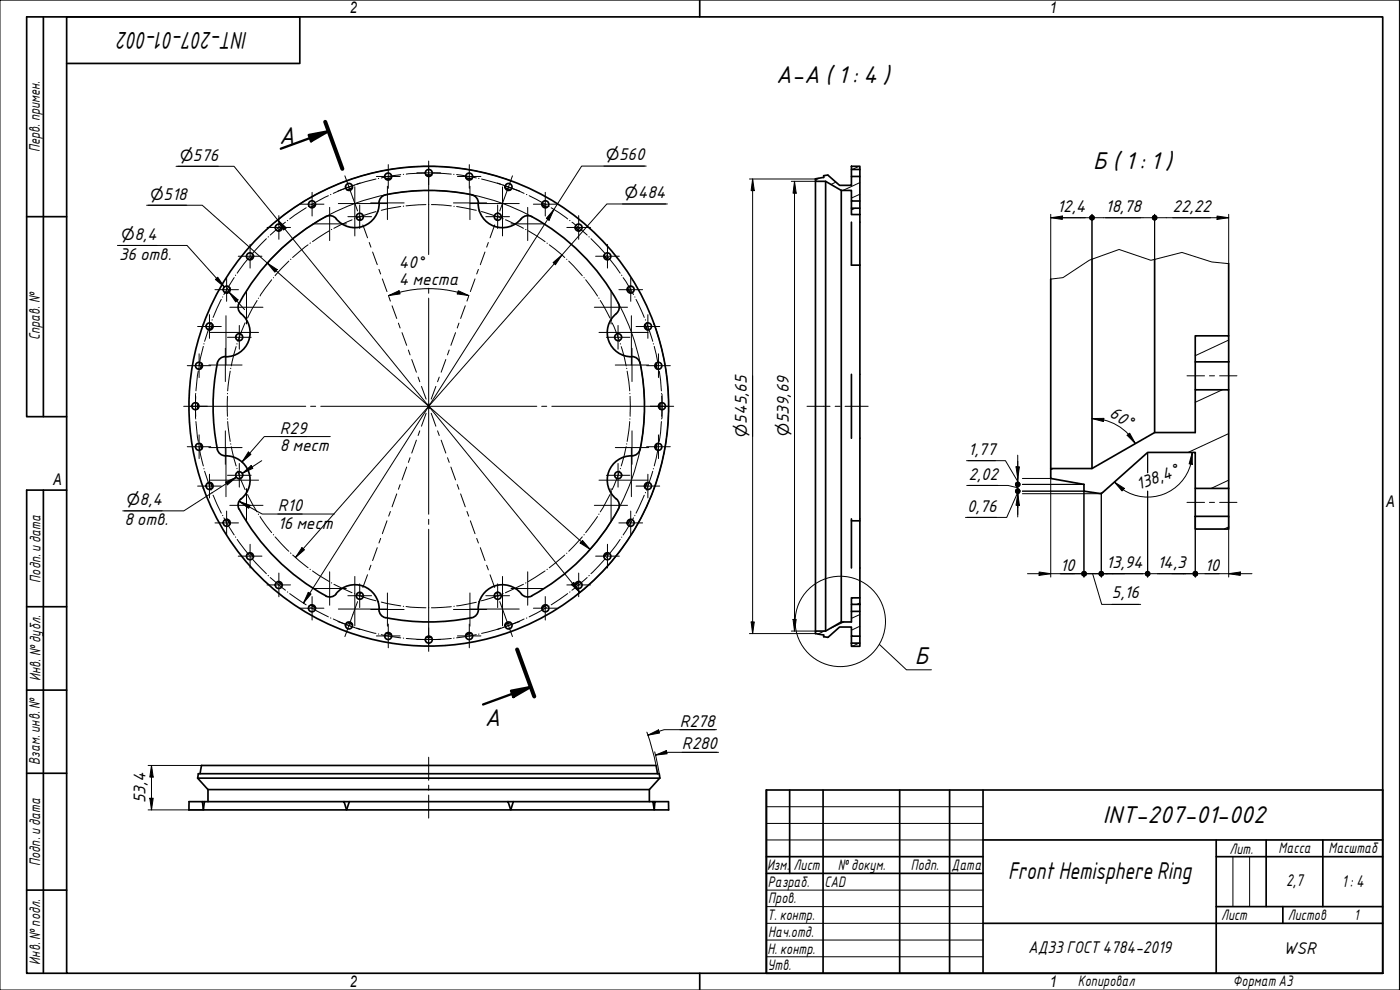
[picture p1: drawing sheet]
<svg xmlns="http://www.w3.org/2000/svg" width="420mm" height="297mm" viewBox="0 0 420 297" stroke-linecap="round" stroke-linejoin="round" font-family="sans-serif">
<g fill="none" stroke="#000" stroke-width=".3">
<path d="M245.7 53.5l-1 .5M247.5 52.7l-.3 .1M250.8 54.7l-1.4 .7M257.8 49.9l-2 .9M258.1 58.3l-2.6 1.1M258.1 54.8l-5.1 2.3M256.7 62.5l-1.2 .5M366.8 117l-8.1 3.7M368.7 102l-10 4.7M368.7 130.1l-12.1 5.6M316.1 140.6l-.8 .4M331 147.7l-.9 .4"/>
<path d="M368.7 158.1l-1.4 .6M368.7 144.1l-5.2 2.4M247.4 189.3l-1.9 .9M253.2 186.6l-3.8 1.9M257.8 193l-2 .9M258.1 187.9l-2.6 1.2M258.1 184.4l-2.6 1.1M258.1 180.9l-1 .4"/>
</g>
<g fill="none" stroke="#000" stroke-width=".51">
<path d="M105.7 56.4l-1.5 .6M117.4 53.4l-1.6 .3M129.5 52.5h-1.6M139.9 53.4l1.6 .3M151.6 56.4l1.6 .6M244.7 53.7v.7h3.1l4.7 2.7M244.7 54.4v134.9M247.2 53.2l-2.5 .5M247.8 54.4v134.9M248.5 52.5l-1.3 .2v.6M248.5 52.6l3.5 3h3.5v-2.7h2.6v7.4h-2.6v-3.2h-3M252.5 57.1v129.5"/>
<path d="M255.5 49.9h2.6v.9h-2.6zM255.5 50.8v2.1M258.1 50.8v2.1M76.1 76.7l-1.1 1.2M84.7 68.2l-1.2 1.1M94.7 61.4l-1.4 .8M113.7 61a2.51 2.51 0 0 1 2-2.5 62.4 62.4 0 0 1 26.4 .1 2.51 2.51 0 0 1 1.5 2.4M113.8 60.9a7.3 7.3 0 0 1-5.1 7.1 7.3 7.3 0 0 1-8.2-2.8 2.51 2.51 0 0 0-2.7-.2 64.7 64.7 0 0 0-26 26M143.5 60.9a7.3 7.3 0 0 0 5.1 7.1 7.3 7.3 0 0 0 8.3-2.8 2.51 2.51 0 0 1 2.7-.2 63.9 63.9 0 0 1 26.2 26.5 2.51 2.51 0 0 1-.9 2.6M162.7 61.4l1.4 .8M172.6 68.2l1.3 1.1M181.3 76.7l1 1.2"/>
<path d="M255.5 62.5h2.6v1.9h-2.6zM255.5 66.7v12.9h2.6M255.5 60.3v2.2M258.1 64.4v15.2M258.1 79.6v99.8M258.1 60.3v2.2M327.7 77.8v62.8M346.5 77.8v52M368.7 79.1v21.7M63.8 97.4l-.6 1.5M69 86.5l-.8 1.4M71.7 91a2.51 2.51 0 0 0 .7 3.1"/>
<path d="M72.4 94.1a7.3 7.3 0 0 1 2.2 8.2 7.3 7.3 0 0 1-6.9 4.7M184.9 94.1a7.3 7.3 0 0 0-2.2 8.2 7.3 7.3 0 0 0 6.9 4.7M188.4 86.5l.8 1.4M193.6 97.4l.5 1.5M315.3 83.7v56.9M60.5 109l-.3 1.6M65.2 109a64.7 64.7 0 0 0 0 25.8M67.7 107a2.51 2.51 0 0 0-2.5 2M189.6 107a2.51 2.51 0 0 1 2.5 2M192.1 109a64.7 64.7 0 0 1 0 25.8M196.9 109l.2 1.6M255.5 112.3v19.2"/>
<path d="M358.7 100.8h10v7.8h-10zM358.7 108.6v8.4M368.7 108.6v8.4M59.3 121.1v1.6M60.2 133.1l.3 1.6M65.2 134.8a2.79 2.79 0 0 0 3.4 2 7.3 7.3 0 0 1 6.2 5.5 7.3 7.3 0 0 1-2.8 7.8 2.51 2.51 0 0 0-.3 2.7M192.1 134.8a2.79 2.79 0 0 1-3.4 2 7.3 7.3 0 0 0-6.2 5.5 7.3 7.3 0 0 0 2.8 7.8 2.51 2.51 0 0 1 .3 2.7 64.6 64.6 0 0 1-26.6 26.2 2.51 2.51 0 0 1-2.5-.8M197.1 133.1l-.2 1.6M198.1 121.1v1.6M63.2 144.8l.6 1.6M68.2 155.8l.8 1.5M71.8 152.8a64.6 64.6 0 0 0 26.5 26.2 2.51 2.51 0 0 0 2.6-.8"/>
<path d="M189.2 155.9l-.9 1.4M194.1 144.8l-.5 1.6M255.5 155.7v14.7M255.5 156.3h2.6M315.3 140.6h12.4l18.8-10.8h12.2v-12.8h10v29.5h-10v-10.8h-14.3l-13.9 12.4-5.2-.7v-2.1l-10-1.7zM358.7 154.9h10v3.8h-10zM358.7 146.5v8.4M368.7 146.5v8.4M75 165.8l1.1 1.3M83.5 174.5l1.2 1M100.9 178.1a7.3 7.3 0 0 1 8.1-2.2 7.3 7.3 0 0 1 4.8 6.9M156.4 178.1a7.3 7.3 0 0 0-8.1-2.2 7.3 7.3 0 0 0-4.8 6.9"/>
<path d="M173.9 174.5l-1.3 1M182.3 165.8l-1 1.3M255.5 179.4h2.6v1.9h-2.6zM93.3 181.5l1.4 .9M104.2 186.8l1.5 .5M113.7 182.9a2.41 2.41 0 0 0 2.1 2.4 64.1 64.1 0 0 0 26.3-.1 2.51 2.51 0 0 0 1.5-2.3M115.8 190l1.6 .3M127.9 191.2h1.6M141.5 190l-1.6 .3M153.2 186.8l-1.6 .5M164.1 181.5l-1.4 .9M244.7 190.1l2.5 .4"/>
<path d="M244.7 190.1v-.8h3.1l4.7-2.7h3v-3.2h2.6v7.5h-2.6v-2.8h-3.5l-3.5 3.1-1.3-.2M247.2 190.5v.6M255.5 193h2.6v.9h-2.6zM255.5 181.3v2.1M255.5 190.9v2.1M258.1 181.3v2.1M258.1 190.9v2.1M59.5 232.1h138.3M59.5 232.2l-.2 1.3M60 232.2l.5-2.5h136.4l.4 2.5M62.4 236.9h132.5M62.4 236.9v3.6"/>
<path d="M194.9 236.9v3.6M197.8 232.2l.2 1.3M198 233.5h-138.7l3.1 3.4M198 233.5l-3.1 3.4M56.6 243h4.4l-.2-2.5h-4.1v2.5M60.8 240.5h.5M61.3 240.5h42l.7 2.5h-43zM103.3 240.5h1.5M104.8 240.5h47.7l.8 2.5h-49.3zM152.5 240.5h1.6M154.1 240.5h41.9l.3 2.5h-43zM196 240.5h.5"/>
<path d="M196.5 240.5h4.1l.1 2.5h-4.4z"/>
<circle cx="104.7" cy="56.1" r="1.05"/>
<circle cx="116.5" cy="53" r="1.05"/>
<circle cx="128.7" cy="51.9" r="1.05"/>
<circle cx="140.8" cy="53" r="1.05"/>
<circle cx="152.6" cy="56.1" r="1.05"/>
<circle cx="75" cy="76.9" r="1.05"/>
<circle cx="83.7" cy="68.3" r="1.05"/>
<circle cx="93.6" cy="61.3" r="1.05"/>
<circle cx="108" cy="65" r="1.05"/>
<circle cx="149.4" cy="65" r="1.05"/>
<circle cx="163.7" cy="61.3" r="1.05"/>
<circle cx="173.6" cy="68.3" r="1.05"/>
<circle cx="182.3" cy="76.9" r="1.05"/>
<circle cx="62.9" cy="97.9" r="1.05"/>
<circle cx="68" cy="86.9" r="1.05"/>
<circle cx="189.3" cy="86.9" r="1.05"/>
<circle cx="194.5" cy="97.9" r="1.05"/>
<circle cx="59.7" cy="109.7" r="1.05"/>
<circle cx="71.8" cy="101.2" r="1.05"/>
<circle cx="185.5" cy="101.2" r="1.05"/>
<circle cx="197.6" cy="109.7" r="1.05"/>
<circle cx="58.6" cy="121.9" r="1.05"/>
<circle cx="59.7" cy="134.1" r="1.05"/>
<circle cx="128.7" cy="121.9" r="72"/>
<circle cx="197.6" cy="134.1" r="1.05"/>
<circle cx="198.7" cy="121.9" r="1.05"/>
<circle cx="62.9" cy="145.8" r="1.05"/>
<circle cx="68" cy="156.9" r="1.05"/>
<circle cx="71.8" cy="142.6" r="1.05"/>
<circle cx="185.5" cy="142.6" r="1.05"/>
<circle cx="189.3" cy="156.9" r="1.05"/>
<circle cx="194.5" cy="145.8" r="1.05"/>
<circle cx="75" cy="166.9" r="1.05"/>
<circle cx="83.7" cy="175.5" r="1.05"/>
<circle cx="108" cy="178.8" r="1.05"/>
<circle cx="149.4" cy="178.8" r="1.05"/>
<circle cx="173.6" cy="175.5" r="1.05"/>
<circle cx="182.3" cy="166.9" r="1.05"/>
<circle cx="93.6" cy="182.5" r="1.05"/>
<circle cx="104.7" cy="187.7" r="1.05"/>
<circle cx="116.5" cy="190.8" r="1.05"/>
<circle cx="128.7" cy="191.9" r="1.05"/>
<circle cx="140.8" cy="190.8" r="1.05"/>
<circle cx="152.6" cy="187.7" r="1.05"/>
<circle cx="163.7" cy="182.5" r="1.05"/>
</g>
<path d="M368.7 79.1l-5-.5-9-2.9-9.3 2.4-9.5-3.2-9 3.2-7.9 5.2-3.7 .4" fill="none" stroke="#000" stroke-width=".3"/>
<path d="M97.6 36.6l5.1 14.1M155.2 194.9l5.1 14.1" fill="none" stroke="#000" stroke-width="1.2"/>
<path d="M98.6 39.4l-14.3 5.2M92.6 40.5l6-1.1-5.3 3zM153.4 207.2l5.9-1.1-5.2 3.1zM159.3 206.1l-14.3 5.3" fill="none" stroke="#000" stroke-width=".7"/>
<g fill="#000">
<path d="M92.6 40.5l6-1.1-5.3 3z" fill-rule="evenodd"/>
<path d="M153.4 207.2l5.9-1.1-5.2 3.1z" fill-rule="evenodd"/>
</g>
<g fill="none" stroke="#000" stroke-width=".3">
<path d="M263.9 193.3l8.1 7.7h7.5"/>
<circle cx="252.2" cy="186.5" r="13.6"/>
</g>
<g fill="none" stroke="#000" stroke-width=".3">
<path d="M98.6 58.7l-5.3 2.8M99.3 58.3l-.1 .1M105.5 55.8l-5.5 2.2M106.4 55.5l-.2 .1M112.8 53.7l-5.7 1.6M113.7 53.5l-.2 .1M120.3 52.4l-5.9 1M121 52.3h.2M127.8 51.9l-5.9 .3M128.6 51.9h.1M129.5 51.9l5.9 .3M136.1 52.3h.2"/>
<path d="M137 52.4l5.9 1M143.6 53.5h.2M144.5 53.7l5.7 1.6M150.9 55.5h.2M151.8 55.8l5.5 2.2M158 58.3l.1 .1M158.8 58.7l5.2 2.8M74.8 77.2l-3.6 4.8M75.4 76.5l-.2 .1M79.9 71.6l-4.1 4.4M80.6 71l-.1 .1M85.7 66.7l-4.6 3.8"/>
<path d="M86.4 66.2h-.2M86.7 78.3l-4.2 4.4M87.3 77.8h-.1M91.9 62.3l-5 3.4M92.5 73.5l-4.7 3.8M92.6 61.9l-.1 .1M93.2 72.9l-.2 .1M98.8 69.3l-5 3.2M99.6 68.8l-.2 .1M105.7 66l-5.5 2.5M106.4 65.6h.1M112.8 63.5l-5.7 1.8"/>
<path d="M113.5 63.3h.2M120.3 62l-5.9 1.1M121.2 61.8l-.2 .1M127.8 61.4l-5.9 .4M128.6 61.4h.1M129.5 61.4l5.9 .4M136.2 61.9h.1M137 62l5.9 1.1M143.6 63.3h.2M144.5 63.5l5.7 1.8M150.9 65.6h.1M151.7 66l5.4 2.5"/>
<path d="M157.7 68.9h.2M158.5 69.3l5.1 3.2M164.1 72.9l.2 .1M164.7 61.9l.1 .1M164.8 73.5l4.7 3.8M165.4 62.3l5 3.4M170.1 77.8h.1M170.7 78.3l4.1 4.4M170.9 66.2h.2M171.6 66.7l4.6 3.8M176.7 71l.1 .1M177.4 71.6l4.1 4.3"/>
<path d="M182 76.5l.1 .1M182.5 77.2l3.6 4.8M63.4 96.8l-2 5.6M63.7 95.9l-.1 .2M66.4 89.8l-2.5 5.4M66.9 89.1h-.1M70.3 83.3l-3.1 5.1M70.7 82.5v.2M73.6 96.9l-2.2 5.5M74 96.1l-.1 .1M77.2 90.2l-2.9 5.2M77.6 89.5h-.1"/>
<path d="M81.5 83.9l-3.5 4.9M82.1 83.3l-.1 .1M175.3 83.3v.1M175.8 83.9l3.5 4.9M179.7 89.4l.1 .1M180.1 90.2l3 5.2M183.4 96.1l.1 .1M183.7 96.9l2.2 5.5M186.6 82.5v.2M187 83.3l3.1 5.1M190.5 89.1h.1M190.9 89.8l2.5 5.4"/>
<path d="M193.7 95.9v.2M194 96.8l1.9 5.6M58.7 118.9v6M58.7 118v.2M59.5 111.4l-.7 5.9M59.6 110.5v.1M61 103.9l-1.2 5.9M61.2 103.1v.1M68.3 118.9v6M68.3 118v.2M69.1 111.4l-.8 5.9M69.3 110.5l-.1 .1"/>
<path d="M70.9 104l-1.5 5.8M71.1 103.1v.1M186.2 103.1v.1M186.4 104l1.6 5.8M188.1 110.5v.1M188.2 111.4l.8 5.9M189 118v.2M189.1 118.9v6M196.1 103.1v.1M196.3 103.9l1.3 5.9M197.7 110.5v.1M197.9 111.4l.6 5.9"/>
<path d="M198.6 118.9v6M198.6 118v.2M58.7 125.6v.1M58.8 126.5l.7 5.9M59.6 133.1v.2M59.8 134l1.2 5.8M68.3 125.7v.1M68.3 126.5l.8 5.9M69.2 133.1l.1 .2M69.4 134l1.5 5.8M188 134l-1.6 5.8M188.1 133.1v.2"/>
<path d="M189 126.5l-.8 5.9M189 125.7v.1M197.6 134l-1.3 5.8M197.7 133.1v.2M198.5 126.5l-.6 5.9M198.6 125.6v.1M61.2 140.6v.1M61.4 141.4l2 5.7M63.6 147.8l.1 .1M63.9 148.6l2.5 5.4M66.8 154.6l.1 .1M67.2 155.4l3.1 5.1"/>
<path d="M71.1 140.5v.1M71.4 141.3l2.2 5.6M73.9 147.6l.1 .1M74.3 148.4l2.9 5.2M77.5 154.2l.1 .2M78 155l3.5 4.8M179.3 155l-3.5 4.8M179.8 154.2l-.1 .2M183.1 148.4l-3 5.2M183.5 147.6l-.1 .1M185.9 141.3l-2.2 5.6M186.2 140.5v.1"/>
<path d="M190.1 155.4l-3.1 5.1M190.6 154.6l-.1 .1M193.4 148.6l-2.5 5.4M193.7 147.8v.1M195.9 141.4l-1.9 5.7M196.1 140.6v.1M70.7 161.1v.1M71.2 161.8l3.6 4.8M75.2 167.2h.2M75.8 167.8l4.1 4.3M80.5 172.6l.1 .2M81.1 173.3l4.6 3.8"/>
<path d="M82 160.4l.1 .1M82.5 161.1l4.2 4.3M86.2 177.6l.2 .1M86.9 178.1l5 3.4M87.2 165.9l.1 .1M87.8 166.5l4.7 3.9M93 170.8l.2 .1M93.8 171.3l5 3.2M99.4 174.9h.2M100.2 175.3l5.5 2.5M106.4 178.1v.1M107.1 178.4l5.7 1.9"/>
<path d="M150.2 178.4l-5.7 1.9M151 178.1l-.1 .1M157.1 175.3l-5.4 2.5M157.9 174.9h-.2M163.6 171.3l-5.1 3.2M164.3 170.8l-.2 .1M169.5 166.5l-4.7 3.9M170.1 166h.1M170.4 178.1l-5 3.4M171.1 177.6l-.2 .1M174.8 161.1l-4.1 4.3M175.3 160.4v.1"/>
<path d="M176.2 173.3l-4.6 3.8M176.8 172.6l-.1 .2M181.5 167.8l-4.1 4.3M182.1 167.2h-.1M186.1 161.8l-3.6 4.8M186.6 161.1v.1M92.5 181.8l.1 .1M93.3 182.3l5.3 2.8M99.2 185.4l.1 .1M100 185.7l5.5 2.2M106.2 188.2l.2 .1M107.1 188.5l5.7 1.5"/>
<path d="M113.5 180.5h.2M113.5 190.2h.2M114.4 180.6l5.9 1.2M114.4 190.4l5.9 1M121 181.9h.2M121 191.4l.2 .1M121.9 182l5.9 .4M121.9 191.6l5.9 .3M128.6 182.4h.1M128.6 191.9h.1M135.4 182l-5.9 .4M135.4 191.6l-5.9 .3"/>
<path d="M136.2 181.9h.1M136.3 191.4l-.2 .1M142.9 180.7l-5.9 1.1M142.9 190.4l-5.9 1M143.8 190.2l-.2 .1M143.8 180.5h-.2M150.2 188.5l-5.7 1.5M151.1 188.2l-.2 .1M157.3 185.7l-5.5 2.2M158.1 185.4l-.1 .1M164 182.3l-5.2 2.8M164.8 181.8l-.1 .1"/>
</g>
<g fill="none" stroke="#000" stroke-width=".51">
<path d="M230 237h185v55h-185zM237 237v25.1M247 237v55M270 237v55M285 237v55M295 237v55M230 257h65M295 252h120M365 257h50M365 252v40M380 252v20M397 252v20"/>
<path d="M230 262.1h65M295 277h120M365 272h50M385 272v5"/>
</g>
<path d="M230 242h65M230 247.1h65M230 252h65M370 257v15M375 257v15M230 267.1h65M230 272h65M230 277h65M230 282.1h65M230 287.1h65" fill="none" stroke="#000" stroke-width=".3"/>
<path d="M20 5.1h395v286.9h-395zM210 0v5.1M210 292v5" fill="none" stroke="#000" stroke-width=".51"/>
<path d="M0 0h420v297h-420z" fill="none" stroke="#000" stroke-width=".3"/>
<g fill="none" stroke="#000" stroke-width=".3">
<path d="M93.7 57.7v7.1M106.5 56.1v14.7M108.1 54.9l-6.7 2.4M113 52.9h7.1M116.3 55.9v10M116.5 49.4v7.1M125.1 51.9h7.1M128.7 48.3v7.1M128.7 50v26.4M137.3 52.9h7M140.8 49.4v7.1M141 55.9v10"/>
<path d="M149.3 54.9l6.7 2.4M150.8 56.1v14.7M163.6 57.7v7.1M71.5 76.9h7.1M75.1 73.3v7.1M80.1 68.2h7.1M83.7 64.7v7.1M90.1 61.3h7.1M93.9 67.2h10M98.9 62.2v10M101.5 61.1h14.8M104.4 65h7.1"/>
<path d="M107.9 61.5v7.1M111.3 60.9h10M136.1 60.9h9.9M141 61.1h14.8M145.8 65h7.1M149.4 61.5v7.1M153.4 67.2h10M158.4 62.2v10M160.1 61.3h7.1M170.1 68.2h7.1M173.7 64.7v7.1M178.8 76.9h7.1"/>
<path d="M182.3 73.3v7.1M59.3 98h7.1M62.8 99.7h14.8M62.9 94.4v7.1M64.5 86.9h7.1M67.8 94.7v14.8M68 83.4v7M69 92.2h9.9M71.8 97.6v7.2M74 87.2v10M128.7 86.5v1.5M128.7 89.5v64.8"/>
<path d="M178.4 92.2h9.9M179.8 99.7h14.7M183.4 87.2v10M185.5 97.6v7.2M185.7 86.9h7.1M189.3 83.4v7M189.5 94.7v14.8M190.9 98h7.1M194.4 94.4v7.1M56.2 109.7h7M58.7 118.3v7.2M59.8 106.2v7.1"/>
<path d="M62.7 109.5h9.9M67.6 104.5v10M68.3 101.2h7.1M182 101.2h7M184.7 109.5h10M189.7 104.5v10M194.1 109.7h7.1M197.6 106.2v7.1M198.7 118.3v7.2M55.1 121.9h7.1M56.2 134h7M56.8 121.9h35"/>
<path d="M59.8 130.5v7.1M62.7 134.3h9.9M67.6 129.3v10M67.8 134.3v14.7M71.8 139.1v7.1M93.2 121.9h1.5M96.3 121.9h64.8M162.6 121.9h1.5M165.6 121.9h34.9M184.7 134.3h10M185.5 139.1v7.1M189.5 134.3v14.7"/>
<path d="M189.7 129.3v10M194.1 134h7.1M195.1 121.9h7.1M197.6 130.5v7.1M59.3 145.8h7.1M62.8 144.1h14.8M62.9 142.3v7.1M64.5 156.9h7.1M68 153.3v7.2M68.3 142.6h7.1M69 151.6h9.9M74 146.6v10"/>
<path d="M128.7 155.8v1.5M128.7 158.8v34.9M178.4 151.6h9.9M179.8 144.1h14.7M182 142.6h7M183.4 146.6v10M185.7 156.9h7.1M189.3 153.3v7.2M190.9 145.8h7.1M194.4 142.3v7.1M71.5 166.9h7.1M75.1 163.3v7.1"/>
<path d="M80.1 175.5h7.1M83.7 171.9v7.2M93.7 179v7M93.9 176.6h10M98.9 171.6v10M104.4 178.7h7.1M106.5 173v14.8M107.9 175.2v7.1M116.3 177.9v10M141 177.9v10M145.8 178.7h7.1M149.4 175.2v7.1"/>
<path d="M150.8 173v14.8M153.4 176.6h10M158.4 171.6v10M163.6 179v7M170.1 175.5h7.1M173.7 171.9v7.2M178.8 166.9h7.1M182.3 163.3v7.1M90.1 182.5h7.1M101.4 186.5l6.7 2.4M101.5 182.7h14.8M111.3 182.9h10"/>
<path d="M113 190.8h7.1M116.5 187.2v7.2M125.1 191.9h7.1M128.7 188.3v7.1M136.1 182.9h9.9M137.3 190.8h7M140.8 187.2v7.2M141 182.7h14.8M156 186.5l-6.7 2.4M160.1 182.5h7.1"/>
</g>
<g fill="none" stroke="#000" stroke-width=".3">
<path d="M52.8 49.9h17.4l103.9 127.9M53.3 49.9h12.2M93.6 59l-5.5 3.4-4.3 3.2M104 54.3l-4.7 1.9-5.5 2.7M116.2 58.4l-4.7 1.1-4.7 1.4M116.4 50.9l-5.6 1.3-6.6 2M128.6 57.1l-5.6 .3-6.6 .9M128.6 49.9l-6.6 .3-5.4 .7M128.8 57.1l6.7 .4 5.5 .8M128.8 49.9l5.4 .2 6.5 .8M140.9 50.9l6.8 1.6 5.5 1.7M141.2 58.4l4.7 1.1 4.7 1.4"/>
<path d="M181.2 49.8h12.2M193.9 49.8h-19.3l-83.5 131.2M224.9 53.7h19.8M225.9 53.7l.5 3.5h-1zM225.9 53.7v136.4M237.5 54.4h7.2M238.4 54.4l.6 3.6h-1zM238.4 54.4v134.9M35.2 73.6h20.9l11.2 12.5-2.3-2.6M35.8 73.6h11.3M44 61.6h16.7l116.4 103.2M44.5 61.6h11.5"/>
<path d="M80.2 78.9l3 2-.7 .7zM83.3 66l2.6 2.4-.8 .6zM83.6 65.8l-1 .8M94 67.2a64.7 64.7 0 0 0-14.4 12.5M98.9 64.4l-4.7 2.7M106.3 61.1l-7.2 3.2M151.1 61.1l7.2 3.2M158.5 64.4l1.1 .6M166 78.8l2.7-2.3-2 2.9zM166.2 62.9l-1.4 3.2-.8-.6zM186.8 61.2h13M200.3 61.2h-18.2l-93.5 106.1"/>
<path d="M315.3 65.3l3.5-.5v1zM315.3 65.3h11.5M315.3 64.3v19.4M327.7 64.3v13.5M328.6 65.3h17M346.5 64.3v13.5M347.4 65.3h21.3M365.3 64.8l3.4 .5-3.4 .5zM368.7 64.3v14.8M64.6 83.9l.7-.7 2 2.9zM68.8 87.7l2.6 2.3-.7 .6zM68.8 87.7l4.6 5.2"/>
<path d="M116.6 88.7l3.2-1.5 .3 1zM116.6 88.7a35.8 35.8 0 0 1 24.1 0M137.5 87.2l3.2 1.5-3.5-.5zM185.6 91l.5 1.1M186.3 92.3l3.1 7.2M196.3 97.3l.2 .5M196.6 98l1.9 6.3 1.1 5.3M189.6 100l1.5 4.6 1.1 4.8M192.2 109.6l1 6.6 .2 5.6M199.6 109.8l.8 5.4 .3 6.6M74.5 135.6l.8 .7-2.7 2.3zM78.5 138.2l-5.8 3.8"/>
<path d="M84 131h8M99.1 131h-19.8l-6.7 7.6M192.2 134.4l-1.1 4.7-1.5 4.6M193.4 122l-.3 6.7-.9 5.5M199.6 134.1l-1.4 6.4-1.6 5.2M200.7 122l-.3 5.4-.8 6.5M290.1 138.2h11.7l3.6 6.2M290.6 138.2h8.2M305.4 136.6v18.5M327.7 125.6l3.6-.1-.1 1zM327.7 125.6a15 15 0 0 1 7.1 1.8l1.7 1a14.9 14.9 0 0 1 4.2 4.7M338.3 130.6l.7-.6 1.7 3.1z"/>
<path d="M344.4 135.7v6.1M357.8 135.7v3.6l-.9-.1zM357.8 135.7a13.4 13.4 0 0 1-4.7 10.2 13.4 13.4 0 0 1-16 1M37.3 153.3h11.3M67.7 144.6l3.2-1.4-2.6 2.3zM68 145l2.9-1.8-15.7 10.1h-18.4M71.8 150.4l3.3 1.2-.5 .9zM71.8 150.4l6.9 3.8h21.6M72.7 142l2.7-2.3 .5 .8zM83.4 154.2h7.3M183.3 156.6l-2.9 4.2-4 4.8M186.1 151.7l-2.6 4.7"/>
<path d="M189.4 144.3l-3.2 7.2M191.5 157l-2.8 4.6-3.7 5.2M196.5 145.9l-2.4 6-2.5 4.9M290.1 145.7h12.4l2.9 .7M290.3 155.2h8.8M290.6 145.7h8.9M304.9 140.1h1l-.5 3.5zM305.4 148.1l.5 3.5h-1zM305.4 147.8l-3.3 7.4h-12.3M306.8 143.6h8.5v29.6M306.8 147.4h18.5v25.8M306.8 148.1h23.7v25.1"/>
<path d="M306.8 145.3h18.5M334.5 144.6l2.9 1.9-.7 .8zM334.5 144.6l2.6 2.3M344.4 147.4v25.8M358.7 154.9v18.3M368.7 154.9v18.3M90.6 164.3l.8 .7-2.8 2.3zM92.5 177.7l.8 .5-2.2 2.8zM171.4 175.4l.8-.7 1.9 3.1zM173.6 178.1l-.3 .3M174.8 162.2l2.3 2.6-3-1.9zM176.6 175.6l-2.8 2.4"/>
<path d="M182.2 170l-5.4 5.4M184.8 167l-2.4 2.8M308.4 172.1h35.1M311.8 171.6l3.5 .5-3.5 .5zM327.9 172.1l2.7 9.2h11.7M345.3 172.1h12.6M358.7 172.1h17M368.7 172.1l3.5-.5v1zM224.9 190.1h19.8M225.4 186.6h1l-.5 3.5zM237.5 189.3h7.2M238 185.9h1l-.6 3.4z"/>
<path d="M333.7 181.3h8.1M194.1 219.7l1.6 4.9 1.2 5.1M204 218.9h10.5M215 218.9h-15.7l-4.9 1.7M44.4 229.7h16.1M45 239.5h1l-.5 3.5zM45.5 229.7l.5 3.5h-1zM45.5 229.7v13.3M194.4 220.6l3.2-1.6 .3 .9zM196.5 225.6l1.3 6.6M196.7 226.6l3.3-1.4 .2 1zM204.7 225.7h10.5"/>
<path d="M215.6 225.7h-15.6l-3.3 .9M44.4 243h16.6"/>
</g>
<g fill="#000">
<path d="M225.9 53.7l.5 3.5h-1z" fill-rule="evenodd"/>
<path d="M238.4 54.4l.6 3.6h-1z" fill-rule="evenodd"/>
<path d="M83.3 66l2.6 2.4-.8 .6z" fill-rule="evenodd"/>
<path d="M166.2 62.9l-1.4 3.2-.8-.6z" fill-rule="evenodd"/>
<path d="M166 78.8l2.7-2.3-2 2.9z" fill-rule="evenodd"/>
<path d="M315.3 65.3l3.5-.5v1z" fill-rule="evenodd"/>
<path d="M365.3 64.8l3.4 .5-3.4 .5z" fill-rule="evenodd"/>
<path d="M64.6 83.9l.7-.7 2 2.9z" fill-rule="evenodd"/>
<path d="M68.8 87.7l2.6 2.3-.7 .6z" fill-rule="evenodd"/>
<path d="M80.2 78.9l3 2-.7 .7z" fill-rule="evenodd"/>
<path d="M116.6 88.7l3.2-1.5 .3 1z" fill-rule="evenodd"/>
<path d="M137.5 87.2l3.2 1.5-3.5-.5z" fill-rule="evenodd"/>
<path d="M74.5 135.6l.8 .7-2.7 2.3z" fill-rule="evenodd"/>
<path d="M72.7 142l2.7-2.3 .5 .8z" fill-rule="evenodd"/>
<path d="M327.7 125.6l3.6-.1-.1 1z" fill-rule="evenodd"/>
<path d="M338.3 130.6l.7-.6 1.7 3.1z" fill-rule="evenodd"/>
<path d="M357.8 135.7v3.6l-.9-.1z" fill-rule="evenodd"/>
<path d="M67.7 144.6l3.2-1.4-2.6 2.3z" fill-rule="evenodd"/>
<path d="M71.8 150.4l3.3 1.2-.5 .9z" fill-rule="evenodd"/>
<path d="M304.9 140.1h1l-.5 3.5z" fill-rule="evenodd"/>
<path d="M305.4 148.1l.5 3.5h-1z" fill-rule="evenodd"/>
<path d="M334.5 144.6l2.9 1.9-.7 .8z" fill-rule="evenodd"/>
<path d="M90.6 164.3l.8 .7-2.8 2.3z" fill-rule="evenodd"/>
<path d="M92.5 177.7l.8 .5-2.2 2.8z" fill-rule="evenodd"/>
<path d="M171.4 175.4l.8-.7 1.9 3.1z" fill-rule="evenodd"/>
<path d="M174.8 162.2l2.3 2.6-3-1.9z" fill-rule="evenodd"/>
<path d="M311.8 171.6l3.5 .5-3.5 .5z" fill-rule="evenodd"/>
<path d="M368.7 172.1l3.5-.5v1z" fill-rule="evenodd"/>
<path d="M225.4 186.6h1l-.5 3.5z" fill-rule="evenodd"/>
<path d="M238 185.9h1l-.6 3.4z" fill-rule="evenodd"/>
<path d="M194.4 220.6l3.2-1.6 .3 .9z" fill-rule="evenodd"/>
<path d="M45 239.5h1l-.5 3.5z" fill-rule="evenodd"/>
<path d="M45.5 229.7l.5 3.5h-1z" fill-rule="evenodd"/>
<path d="M196.7 226.6l3.3-1.4 .2 1z" fill-rule="evenodd"/>
<circle cx="327.7" cy="65.3" r=".87"/>
<circle cx="346.5" cy="65.3" r=".87"/>
<circle cx="305.4" cy="145.4" r=".87"/>
<circle cx="305.4" cy="147.4" r=".87"/>
<circle cx="305.4" cy="145.3" r=".87"/>
<circle cx="325.3" cy="172.1" r=".87"/>
<circle cx="325.4" cy="172.1" r=".87"/>
<circle cx="330.5" cy="172.1" r=".87"/>
<circle cx="344.4" cy="172.1" r=".87"/>
<circle cx="358.7" cy="172.1" r=".87"/>
</g>
<g fill="none" stroke="#000" stroke-width=".3">
<path d="M103.5 52.8l3.8 10.5M153.8 52.8l-3.8 10.5M107.8 64.7l.5 1.4M108.9 67.5l1.4 3.9M110.8 72.8l.5 1.4M111.8 75.6l1.4 3.8M145.5 75.6l-1.4 3.8M146.6 72.8l-.6 1.4M148.5 67.5l-1.4 3.9M149.5 64.7l-.5 1.4M113.7 80.8l.5 1.4M114.7 83.7l1.4 3.8"/>
<path d="M116.6 88.9l.6 1.4M117.7 91.7l1.4 3.9M119.6 97l.5 1.4M120.6 99.8l1.4 3.8M136.7 99.8l-1.4 3.8M137.7 97l-.5 1.4M139.6 91.7l-1.4 3.9M140.7 88.9l-.6 1.4M142.6 83.7l-1.4 3.8M143.6 80.8l-.5 1.4M122.6 105l.5 1.5M123.6 107.9l1.4 3.8"/>
<path d="M125.5 113.1l.5 1.4M126.5 115.9l1.4 3.8M130.8 115.9l-1.4 3.8M131.8 113.1l-.5 1.4M133.8 107.9l-1.4 3.8M134.8 105l-.5 1.5M356.2 112.8h5.3M363 112.8h1.5M366 112.8h5.2M123.1 137.3l-.5 1.4M125 132.1l-1.4 3.8M126 129.3l-.5 1.4"/>
<path d="M127.9 124l-1.4 3.9M128.4 121.2l.5 1.4M128.9 121.2l-.5 1.4M129.4 124l1.4 3.9M131.3 129.3l.5 1.4M132.4 132.1l1.4 3.8M134.3 137.3l.5 1.4M242.2 121.9h6.9M250.6 121.9h1.6M253.6 121.9h6.9M116.1 156.3l-1.4 3.8M117.2 153.5l-.6 1.4"/>
<path d="M119.1 148.2l-1.4 3.9M120.1 145.4l-.5 1.4M122 140.1l-1.4 3.9M135.3 140.1l1.4 3.9M137.2 145.4l.5 1.4M138.2 148.2l1.4 3.9M140.1 153.5l.6 1.4M141.2 156.3l1.4 3.8M356.2 150.7h5.3M363 150.7h1.5M366 150.7h5.2M108.3 177.7l-.5 1.4"/>
<path d="M110.3 172.5l-1.4 3.8M111.3 169.6l-.5 1.4M113.2 164.3l-1.4 3.9M114.2 161.5l-.5 1.4M143.1 161.5l.5 1.4M144.1 164.3l1.4 3.9M146 169.6l.6 1.4M147.1 172.5l1.4 3.8M149 177.7l.5 1.4M107.3 180.5l-3.8 10.5M150 180.5l3.8 10.5M128.7 227.2v6.9"/>
<path d="M128.7 235.6v1.5M128.7 238.6v6.9"/>
</g>
<path d="M13 5.1v119.9M20 19h70v-13.9h-82v119.9h12M8 65h12M13 147.1v144.9M20 147.1h-12v144.9h12M8 182h12M8 207.1h12M8 232h12M8 267.1h12" fill="none" stroke="#000" stroke-width=".51"/>
<g font-size="7">
<text x="74.4" y="9.5" transform="rotate(180 74.4 9.5)">INT-207-01-002</text>
<text x="233" y="25">A-A (1: 4 )</text>
<text x="83.8" y="43.2">A</text>
<text x="328" y="50.6">Б (1: 1)</text>
<text x="274.6" y="199.3">Б</text>
<text x="145.5" y="217.8">A</text>
<text x="331" y="246.9">INT-207-01-002</text>
<text x="302.6" y="263.8">FrontHemisphere Ring</text>
</g>
<g font-size="4.9">
<text x="53.3" y="48.2">⌀576</text>
<text x="181.2" y="48.1">⌀560</text>
<text x="44.5" y="59.9">⌀518</text>
<text x="186.8" y="59.5">⌀484</text>
<text x="317.2" y="63.6">12,4</text>
<text x="331.8" y="63.6">18,78</text>
<text x="351.9" y="63.6">22,22</text>
<text x="35.8" y="72">⌀8,4</text>
<text x="35.8" y="78">36 отв.</text>
<text x="119.7" y="80.3">40°</text>
<text x="119.7" y="85.6">4 места</text>
<text x="332.7" y="125" transform="rotate(30 332.7 125)">60°</text>
<text x="84" y="130.1">R29</text>
<text x="84" y="135.4">8 мест</text>
<text x="290.6" y="136.4">1,77</text>
<text x="290.6" y="143.9">2,02</text>
<text x="341.8" y="147.1" transform="rotate(-21 341.8 147.1)">138,4°</text>
<text x="37.3" y="151.6">⌀8,4</text>
<text x="83.4" y="153.3">R10</text>
<text x="290.3" y="153.5">0,76</text>
<text x="37.3" y="157.7">8 отв.</text>
<text x="83.4" y="158.6">16 мест</text>
<text x="318.1" y="171.2">10</text>
<text x="332" y="170.4">13,94</text>
<text x="347.3" y="170.4">14,3</text>
<text x="361.6" y="171.2">10</text>
<text x="333.7" y="179.6">5,16</text>
<text x="204" y="218">R278</text>
<text x="204.7" y="224.8">R280</text>
<text x="43.7" y="241" transform="rotate(-90 43.7 241)">53,4</text>
<text x="386" y="265.9">2,7</text>
<text x="402.7" y="266.2">1: 4</text>
<text x="308.5" y="286.1">АД33ГОСТ4784-2019</text>
<text x="385.1" y="286.2">WSR</text>
</g>
<g font-size="4.8">
<text x="105" y="4">2</text>
<text x="315" y="4">1</text>
<text x="16" y="145.5">A</text>
<text x="416" y="152.1">A</text>
<text x="105" y="296">2</text>
<text x="315" y="296">1</text>
</g>
<g font-size="4.6">
<text x="224.2" y="131" transform="rotate(-90 224.2 131)">⌀545,65</text>
<text x="236.7" y="130.9" transform="rotate(-90 236.7 130.9)">⌀539,69</text>
</g>
<g font-size="4.4">
<text x="11.9" y="45.6" transform="rotate(-90 11.9 45.6)">Перв. примен.</text>
<text x="12" y="102.2" transform="rotate(-90 12 102.2)">Справ. №</text>
<text x="12.2" y="174.8" transform="rotate(-90 12.2 174.8)">Подп. идата</text>
<text x="12.2" y="204.3" transform="rotate(-90 12.2 204.3)">Инв. №дубл.</text>
<text x="12" y="229.5" transform="rotate(-90 12 229.5)">Взам. инв. №</text>
<text x="369" y="256.1">Лит.</text>
<text x="383.7" y="256.1">Масса</text>
<text x="398.7" y="256.1">Масштаб</text>
<text x="12.1" y="259.8" transform="rotate(-90 12.1 259.8)">Подп. идата</text>
<text x="230.2" y="261.1">Изм.</text>
<text x="238.2" y="261.1">Лист</text>
<text x="251.5" y="261">№докум.</text>
<text x="273.4" y="261.2">Подп.</text>
<text x="285.6" y="261.2">Дата</text>
<text x="230.4" y="266.1">Разраб.</text>
<text x="247.4" y="266.1">CAD</text>
<text x="230.6" y="271.1">Пров.</text>
<text x="230.3" y="276.1">Т. контр.</text>
<text x="230.5" y="281.1">Нач.отд.</text>
<text x="366.5" y="276.1">Лист</text>
<text x="386.5" y="276.1">Листов</text>
<text x="406.4" y="276">1</text>
<text x="230.4" y="286.1">Н. контр.</text>
<text x="12.1" y="289.4" transform="rotate(-90 12.1 289.4)">Инв. №подл.</text>
<text x="230.3" y="291.1">Утв.</text>
<text x="323.5" y="295.8">Копировал</text>
<text x="370" y="295.7">Формат A3</text>
</g>
</svg>
